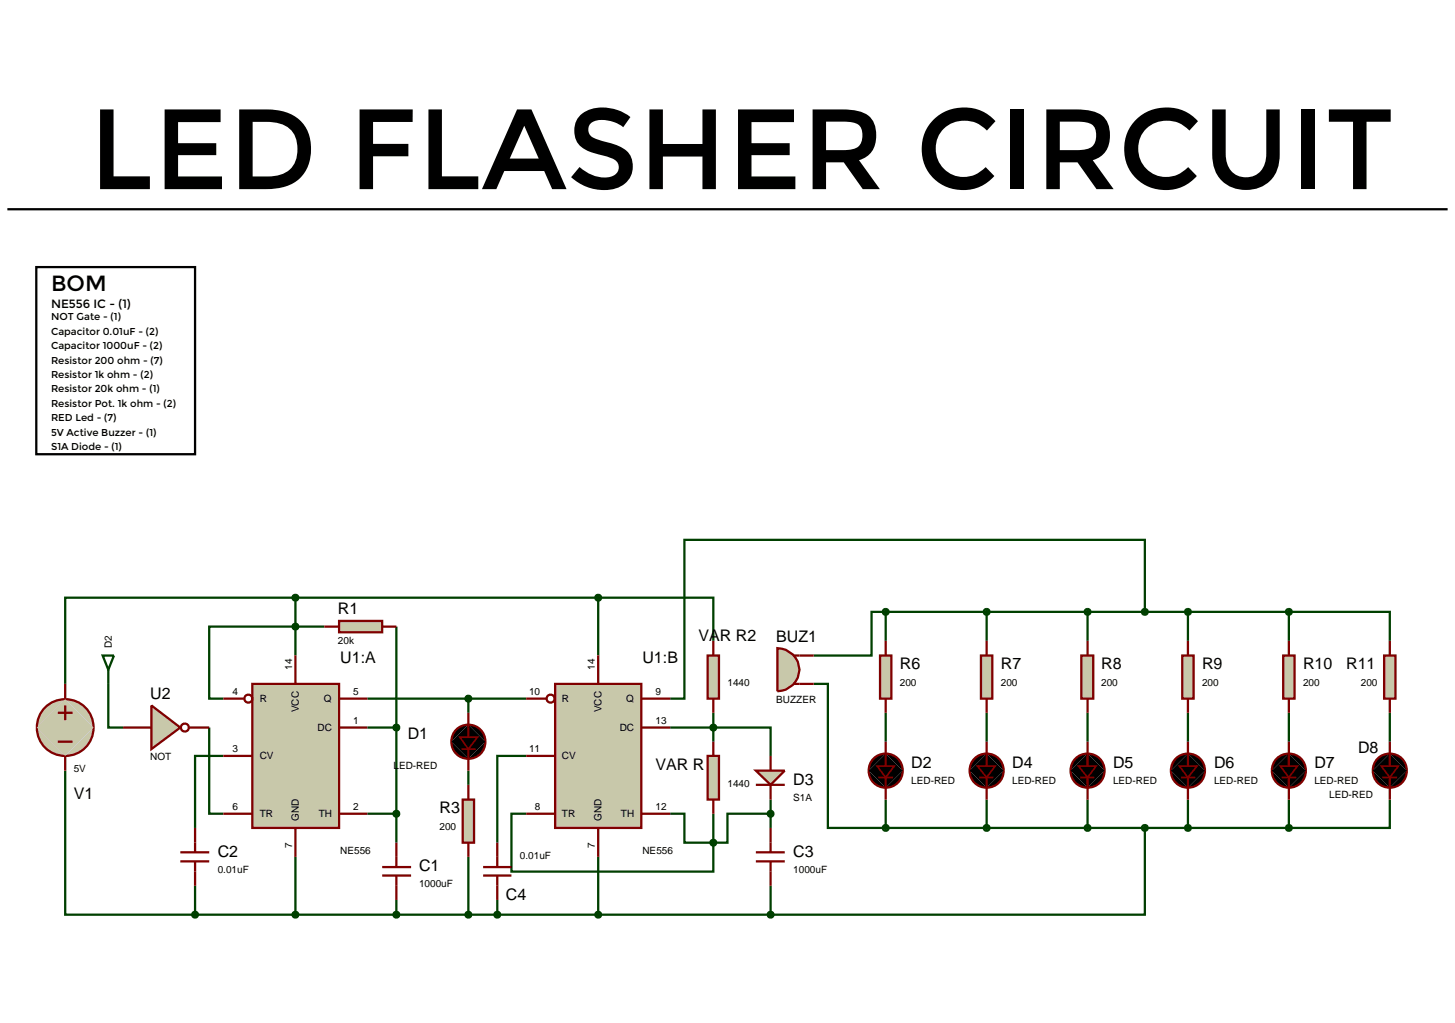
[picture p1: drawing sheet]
<svg xmlns="http://www.w3.org/2000/svg" width="257mm" height="180mm" viewBox="0 0 257 180" stroke-linecap="round" stroke-linejoin="round" font-family="sans-serif">
<g fill="none" stroke="#004000" stroke-width=".4">
<path d="M52.1 105.4h-40.6v15.2M52.1 105.4v10.2M52.1 105.4h53.4M57.2 110.5h-20.3v12.7h2.5M69.9 110.5v38.1M105.5 105.4h20.3v7.6M105.5 105.4v10.2M156.2 107.9h-2.5v7.7h-10.2M156.2 107.9v5.1M156.2 107.9h71.1M174 107.9v5.1M191.8 107.9v5.1"/>
<path d="M201.9 107.9v-12.7h-81.2v28h-2.5M209.5 107.9v5.1M227.3 107.9h17.8v5.1M227.3 107.9v5.1M11.5 135.9v25.4h22.9M19.1 120.6v7.7h2.6M36.9 128.3v15.2h2.5M39.4 133.3h-5v12.7M64.8 128.3h5.1M64.8 123.2h28M82.6 123.2v2.5M82.6 135.9v2.5"/>
<path d="M92.8 133.3h-5.1v15.3M118.2 128.3h17.7v5M125.8 125.7v5.1M143.5 120.6h2.5v25.4h10.2M156.2 125.7v5.1M174 125.7v5.1M191.8 125.7v5.1M209.5 125.7v5.1M227.3 125.7v5.1M245.1 125.7v5.1M34.4 156.2v5.1M52.1 151.1v10.2"/>
<path d="M64.8 143.5h5.1M69.9 158.7v2.6M82.6 151.1v10.2M87.7 158.7v2.6M92.8 143.5h-2.6v10.2h35.6v-5.1M105.5 151.1v10.2M118.2 143.5h2.5v5.1h5.1M125.8 143.5v5.1M135.9 143.5h-7.6v5.1h-2.5M135.9 141v5M135.9 156.2v5.1M156.2 141v5"/>
<path d="M156.2 146h71.1M174 141v5M191.8 141v5M201.9 146v15.3h-66M209.5 141v5M227.3 141v5M245.1 141v5h-17.8M34.4 161.3h101.5"/>
</g>
<path d="M44.5 120.6h15.3v25.4h-15.3z" fill="#c8c8aa" stroke="#800000" stroke-width=".4"/>
<g fill="none" stroke="#800000" stroke-width=".4">
<path d="M52.1 115.6v5M39.4 123.2h3.6M39.4 133.3h5.1M59.8 123.2h5M59.8 128.3h5M39.4 143.5h5.1M52.1 146v5.1M59.8 143.5h5"/>
<circle cx="43.8" cy="123.2" r=".7"/>
</g>
<path d="M97.9 120.6h15.2v25.4h-15.2z" fill="#c8c8aa" stroke="#800000" stroke-width=".4"/>
<g fill="none" stroke="#800000" stroke-width=".4">
<path d="M105.5 115.6v5M92.8 123.2h3.5M92.8 133.3h5.1M113.1 123.2h5.1M113.1 128.3h5.1M92.8 143.5h5.1M105.5 146v5.1M113.1 143.5h5.1"/>
<circle cx="97.1" cy="123.2" r=".7"/>
</g>
<path d="M51.8 110.1l.3-.1-.5 .5zM52.1 110l.4 .2 .1 .3zM52.6 110.5l-.1 .3-.4 .2zM51.6 110.5l.5 .5-.4-.2z" fill="#004000" stroke="#004000" stroke-width=".4"/>
<path d="M52.1 110l.5 .5-.5 .5-.5-.5z" fill="#004000"/>
<path d="M59.8 109.5h7.6v2h-7.6z" fill="#c8c8aa" stroke="#800000" stroke-width=".4"/>
<path d="M57.2 110.5h2.6M67.4 110.5h2.5M31.8 151.9h5.1M31.8 150.3h5.1M34.4 146v4.3M34.4 151.9v4.3M67.4 154.4h5.1M67.4 152.9h5.1M69.9 148.6v4.3M69.9 154.4v4.3" fill="none" stroke="#800000" stroke-width=".4"/>
<path d="M51.8 160.9l.3-.1-.5 .5zM52.1 160.8l.4 .2 .1 .3zM52.6 161.3l-.1 .3-.4 .2zM51.6 161.3l.5 .5-.4-.2z" fill="#004000" stroke="#004000" stroke-width=".4"/>
<path d="M52.1 160.8l.5 .5-.5 .5-.5-.5z" fill="#004000"/>
<path d="M80.2 128.9a2.97 2.97 0 0 1 2.4-1.1l-3 3 .1-.7zM82.6 127.8a2.95 2.95 0 0 1 3 3zM85.6 130.8a2.95 2.95 0 0 1-3 3zM79.6 130.8l3 3a2.95 2.95 0 0 1-3-3z" fill="#000" stroke="#800000" stroke-width=".4"/>
<path d="M82.6 127.8l3 3-3 3-3-3z" fill="#000"/>
<path d="M81.4 132.1h2.5" fill="none" stroke="#800000" stroke-width=".3"/>
<path d="M82.6 125.7v4.3M82.6 132.1v3.8" fill="none" stroke="#800000" stroke-width=".4"/>
<path d="M81.1 130h3.1l-1.6 2.1z" fill="#000" stroke="#800000" stroke-width=".3"/>
<path d="M81.6 141h2v7.6h-2z" fill="#c8c8aa" stroke="#800000" stroke-width=".4"/>
<path d="M82.6 138.4v2.6M82.6 148.6v2.5" fill="none" stroke="#800000" stroke-width=".4"/>
<path d="M8.3 124.5a5 5 0 0 1 3.2-1.2l-5 5a5 5 0 0 1 1.8-3.8zM11.5 123.3a5 5 0 0 1 5 5zM11.5 133.3l5-5a5 5 0 0 1-5 5zM6.5 128.3l5 5a5 5 0 0 1-5-5z" fill="#c8c8aa" stroke="#800000" stroke-width=".4"/>
<path d="M11.5 123.3l5 5-5 5-5-5z" fill="#c8c8aa"/>
<path d="M10.2 125.7h2.6M10.2 130.8h2.6M11.5 120.6v2.6M11.5 124.4v2.6M11.5 133.3v2.6" fill="none" stroke="#800000" stroke-width=".4"/>
<path d="M51.8 105l.3-.1-.5 .5zM52.1 104.9l.4 .2 .1 .3zM52.6 105.4l-.1 .3-.4 .2zM51.6 105.4l.5 .5-.4-.2z" fill="#004000" stroke="#004000" stroke-width=".4"/>
<path d="M52.1 104.9l.5 .5-.5 .5-.5-.5z" fill="#004000"/>
<path d="M124.8 115.6h2v7.6h-2z" fill="#c8c8aa" stroke="#800000" stroke-width=".4"/>
<path d="M125.8 113v2.6M125.8 123.2v2.5" fill="none" stroke="#800000" stroke-width=".4"/>
<path d="M105.2 105l.3-.1-.5 .5zM105.5 104.9l.3 .1 .2 .4zM106 105.4l-.2 .4-.3 .1zM105 105.4l.5 .5-.3-.1z" fill="#004000" stroke="#004000" stroke-width=".4"/>
<path d="M105.5 104.9l.5 .5-.5 .5-.5-.5z" fill="#004000"/>
<path d="M124.8 133.3h2v7.7h-2z" fill="#c8c8aa" stroke="#800000" stroke-width=".4"/>
<path d="M125.8 130.8v2.5M125.8 141v2.5" fill="none" stroke="#800000" stroke-width=".4"/>
<path d="M133.3 135.9h5.1l-2.5 2.5z" fill="#c8c8aa" stroke="#800000" stroke-width=".4"/>
<path d="M133.3 138.4h5.1M135.9 133.3v2.6M135.9 138.4v2.6M133.3 151.9h5.1M133.3 150.3h5.1M135.9 146v4.3M135.9 151.9v4.3" fill="none" stroke="#800000" stroke-width=".4"/>
<path d="M105.2 160.9l.3-.1-.5 .5zM105.5 160.8l.3 .1 .2 .4zM106 161.3l-.2 .4-.3 .1zM105 161.3l.5 .5-.4-.2z" fill="#004000" stroke="#004000" stroke-width=".4"/>
<path d="M105.5 160.8l.5 .5-.5 .5-.5-.5z" fill="#004000"/>
<g fill="#000" stroke="#800000" stroke-width=".4">
<path d="M153.8 134a2.97 2.97 0 0 1 2.4-1.1l-3 3 .1-.7zM156.2 132.9a2.95 2.95 0 0 1 3 3zM159.2 135.9a2.95 2.95 0 0 1-3 3zM153.2 135.9l3 3a2.95 2.95 0 0 1-3-3z"/>
<path d="M171.6 134a2.97 2.97 0 0 1 2.4-1.1l-3 3 .1-.7zM174 132.9a2.95 2.95 0 0 1 3 3zM177 135.9a2.95 2.95 0 0 1-3 3zM171 135.9l3 3a2.95 2.95 0 0 1-3-3z"/>
<path d="M189.9 133.5l1.2-.5 .7-.1-3 3a2.97 2.97 0 0 1 1.1-2.4zM191.8 132.9a2.95 2.95 0 0 1 3 3zM191.8 138.9l3-3a2.95 2.95 0 0 1-3 3zM188.8 135.9l3 3a2.95 2.95 0 0 1-3-3z"/>
<path d="M207.6 133.5l1.2-.5 .7-.1-3 3a2.97 2.97 0 0 1 1.1-2.4zM209.5 132.9a2.95 2.95 0 0 1 3 3zM209.5 138.9l3-3a2.95 2.95 0 0 1-3 3zM206.5 135.9l3 3a2.95 2.95 0 0 1-3-3z"/>
<path d="M224.9 134a2.97 2.97 0 0 1 2.4-1.1l-3 3 .1-.7zM227.3 132.9a2.95 2.95 0 0 1 3 3zM230.3 135.9a2.95 2.95 0 0 1-3 3zM224.3 135.9l3 3a2.95 2.95 0 0 1-3-3z"/>
<path d="M243.2 133.5l1.2-.5 .7-.1-3 3a2.97 2.97 0 0 1 1.1-2.4zM245.1 132.9a2.95 2.95 0 0 1 3 3zM245.1 138.9l3-3a2.95 2.95 0 0 1-3 3zM242.1 135.9l3 3a2.95 2.95 0 0 1-3-3z"/>
</g>
<path d="M153.2 135.9l3-3 3 3-3 3zM171 135.9l3-3 3 3-3 3zM191.8 132.9l3 3-3 3-3-3zM209.5 132.9l3 3-3 3-3-3zM224.3 135.9l3-3 3 3-3 3zM245.1 132.9l3 3-3 3-3-3z" fill="#000"/>
<path d="M154.9 137.1h2.6M172.7 137.1h2.5M190.5 137.1h2.5M208.3 137.1h2.5M226 137.1h2.6M243.8 137.1h2.6" fill="none" stroke="#800000" stroke-width=".3"/>
<path d="M156.2 130.8v4.3M156.2 137.1v3.9M174 130.8v4.3M174 137.1v3.9M191.8 130.8v4.3M191.8 137.1v3.9M209.5 130.8v4.3M209.5 137.1v3.9M227.3 130.8v4.3M227.3 137.1v3.9M245.1 130.8v4.3M245.1 137.1v3.9" fill="none" stroke="#800000" stroke-width=".4"/>
<path d="M154.7 135.1h3l-1.5 2zM172.4 135.1h3.1l-1.5 2zM190.2 135.1h3.1l-1.5 2zM208 135.1h3.1l-1.6 2zM225.8 135.1h3l-1.5 2zM243.6 135.1h3l-1.5 2z" fill="#000" stroke="#800000" stroke-width=".3"/>
<path d="M155.2 115.6h2v7.6h-2z" fill="#c8c8aa" stroke="#800000" stroke-width=".4"/>
<path d="M156.2 113v2.6M156.2 123.2v2.5" fill="none" stroke="#800000" stroke-width=".4"/>
<path d="M173 115.6h2v7.6h-2z" fill="#c8c8aa" stroke="#800000" stroke-width=".4"/>
<path d="M174 113v2.6M174 123.2v2.5" fill="none" stroke="#800000" stroke-width=".4"/>
<path d="M190.7 115.6h2.1v7.6h-2.1z" fill="#c8c8aa" stroke="#800000" stroke-width=".4"/>
<path d="M191.8 113v2.6M191.8 123.2v2.5" fill="none" stroke="#800000" stroke-width=".4"/>
<path d="M208.5 115.6h2v7.6h-2z" fill="#c8c8aa" stroke="#800000" stroke-width=".4"/>
<path d="M209.5 113v2.6M209.5 123.2v2.5" fill="none" stroke="#800000" stroke-width=".4"/>
<path d="M226.3 115.6h2v7.6h-2z" fill="#c8c8aa" stroke="#800000" stroke-width=".4"/>
<path d="M227.3 113v2.6M227.3 123.2v2.5" fill="none" stroke="#800000" stroke-width=".4"/>
<path d="M244.1 115.6h2v7.6h-2z" fill="#c8c8aa" stroke="#800000" stroke-width=".4"/>
<path d="M245.1 113v2.6M245.1 123.2v2.5" fill="none" stroke="#800000" stroke-width=".4"/>
<path d="M173.7 107.5l.3-.1-.5 .5zM174 107.4l.3 .1 .2 .4zM174.5 107.9l-.2 .4-.3 .1zM173.5 107.9l.5 .5-.4-.2z" fill="#004000" stroke="#004000" stroke-width=".4"/>
<path d="M174 107.4l.5 .5-.5 .5-.5-.5z" fill="#004000"/>
<path d="M191.5 107.5l.3-.1-.5 .5zM191.8 107.4l.4 .2 .1 .3zM192.3 107.9l-.1 .3-.4 .2zM191.3 107.9l.5 .5-.4-.2z" fill="#004000" stroke="#004000" stroke-width=".4"/>
<path d="M191.8 107.4l.5 .5-.5 .5-.5-.5z" fill="#004000"/>
<path d="M209.2 107.5l.3-.1-.5 .5zM209.5 107.4l.3 .1 .2 .4zM209.5 108.4l.5-.5-.1 .3zM209 107.9l.5 .5-.4-.2z" fill="#004000" stroke="#004000" stroke-width=".4"/>
<path d="M209.5 107.4l.5 .5-.5 .5-.5-.5z" fill="#004000"/>
<path d="M227 107.5l.3-.1-.5 .5zM227.3 107.4l.4 .2 .1 .3zM227.8 107.9l-.1 .3-.4 .2zM226.8 107.9l.5 .5-.4-.2z" fill="#004000" stroke="#004000" stroke-width=".4"/>
<path d="M227.3 107.4l.5 .5-.5 .5-.5-.5z" fill="#004000"/>
<path d="M173.7 145.6l.3-.1-.5 .5zM174 145.5l.3 .1 .2 .4zM174.5 146l-.2 .4-.3 .1zM173.5 146l.5 .5-.4-.2z" fill="#004000" stroke="#004000" stroke-width=".4"/>
<path d="M174 145.5l.5 .5-.5 .5-.5-.5z" fill="#004000"/>
<path d="M191.4 145.7l.4-.2-.5 .5zM191.8 145.5l.4 .2 .1 .3zM192.3 146l-.1 .3-.4 .2zM191.3 146l.5 .5-.4-.2z" fill="#004000" stroke="#004000" stroke-width=".4"/>
<path d="M191.8 145.5l.5 .5-.5 .5-.5-.5z" fill="#004000"/>
<path d="M209.1 145.7l.4-.2-.5 .5zM209.5 145.5l.3 .1 .2 .4zM209.5 146.5l.5-.5-.1 .3zM209 146l.5 .5-.4-.2z" fill="#004000" stroke="#004000" stroke-width=".4"/>
<path d="M209.5 145.5l.5 .5-.5 .5-.5-.5z" fill="#004000"/>
<path d="M226.9 145.7l.4-.2-.5 .5zM227.3 145.5l.4 .2 .1 .3zM227.8 146l-.1 .3-.4 .2zM226.8 146l.5 .5-.4-.2z" fill="#004000" stroke="#004000" stroke-width=".4"/>
<path d="M227.3 145.5l.5 .5-.5 .5-.5-.5z" fill="#004000"/>
<path d="M201.6 107.5l.3-.1-.5 .5zM201.9 107.4l.4 .2 .1 .3zM202.4 107.9l-.1 .3-.4 .2zM201.4 107.9l.5 .5-.4-.2z" fill="#004000" stroke="#004000" stroke-width=".4"/>
<path d="M201.9 107.4l.5 .5-.5 .5-.5-.5z" fill="#004000"/>
<path d="M201.5 145.7l.4-.2-.5 .5zM201.9 145.5l.4 .2 .1 .3zM202.4 146l-.1 .3-.4 .2zM201.4 146l.5 .5-.4-.2z" fill="#004000" stroke="#004000" stroke-width=".4"/>
<path d="M201.9 145.5l.5 .5-.5 .5-.5-.5z" fill="#004000"/>
<path d="M26.7 124.4l5.1 3.9-5.1 3.8z" fill="#c8c8aa" stroke="#800000" stroke-width=".4"/>
<g fill="none" stroke="#800000" stroke-width=".4">
<path d="M21.7 128.3h5M33.4 128.3h3.5M85.2 152.9h5M85.2 154.4h5M87.7 148.6v4.3M87.7 154.4v4.3"/>
<circle cx="32.6" cy="128.3" r=".7"/>
</g>
<path d="M137.1 114.3a3.8 3.8 0 0 1 3.9 3.8 3.8 3.8 0 0 1-3.9 3.8z" fill="#c8c8aa" stroke="#800000" stroke-width=".4"/>
<path d="M139.9 115.6h3.6M139.9 120.6h3.6" fill="none" stroke="#800000" stroke-width=".4"/>
<path d="M155.8 107.6l.4-.2-.5 .5zM156.2 107.4l.3 .1 .2 .4zM156.7 107.9l-.1 .3-.4 .2zM155.7 107.9l.5 .5-.3-.1z" fill="#004000" stroke="#004000" stroke-width=".4"/>
<path d="M155.7 107.9l.5-.5 .5 .5-.5 .5z" fill="#004000"/>
<path d="M155.8 145.7l.4-.2-.5 .5zM156.2 145.5l.3 .1 .2 .4zM156.7 146l-.1 .3-.4 .2zM155.7 146l.5 .5-.3-.1z" fill="#004000" stroke="#004000" stroke-width=".4"/>
<path d="M155.7 146l.5-.5 .5 .5-.5 .5z" fill="#004000"/>
<path d="M34 161l.4-.2-.5 .5zM34.4 160.8l.4 .2 .1 .3zM34.9 161.3l-.1 .3-.4 .2zM33.9 161.3l.5 .5-.4-.2z" fill="#004000" stroke="#004000" stroke-width=".4"/>
<path d="M33.9 161.3l.5-.5 .5 .5-.5 .5z" fill="#004000"/>
<path d="M69.5 128l.4-.2-.5 .5zM69.9 127.8l.3 .1 .2 .4zM69.9 128.8l.5-.5-.2 .4zM69.4 128.3l.5 .5-.3-.1z" fill="#004000" stroke="#004000" stroke-width=".4"/>
<path d="M69.4 128.3l.5-.5 .5 .5-.5 .5z" fill="#004000"/>
<path d="M125.5 127.9l.3-.1-.5 .5zM125.8 127.8l.3 .1 .2 .4zM125.8 128.8l.5-.5-.2 .4zM125.3 128.3l.5 .5-.3-.1z" fill="#004000" stroke="#004000" stroke-width=".4"/>
<path d="M125.8 127.8l.5 .5-.5 .5-.5-.5z" fill="#004000"/>
<path d="M125.5 148.2l.3-.1-.5 .5zM125.8 148.1l.3 .1 .2 .4zM126.3 148.6l-.2 .4-.3 .1zM125.3 148.6l.5 .5-.4-.2z" fill="#004000" stroke="#004000" stroke-width=".4"/>
<path d="M125.8 148.1l.5 .5-.5 .5-.5-.5z" fill="#004000"/>
<path d="M135.6 143.1l.3-.1-.5 .5zM135.9 143l.3 .1 .2 .4zM135.9 144l.5-.5-.2 .4zM135.4 143.5l.5 .5-.3-.1z" fill="#004000" stroke="#004000" stroke-width=".4"/>
<path d="M135.9 143l.5 .5-.5 .5-.5-.5z" fill="#004000"/>
<path d="M135.6 160.9l.3-.1-.5 .5zM135.9 160.8l.3 .1 .2 .4zM136.4 161.3l-.2 .4-.3 .1zM135.4 161.3l.5 .5-.4-.2z" fill="#004000" stroke="#004000" stroke-width=".4"/>
<path d="M135.9 160.8l.5 .5-.5 .5-.5-.5z" fill="#004000"/>
<path d="M87.3 161l.4-.2-.5 .5zM87.7 160.8l.3 .1 .2 .4zM87.7 161.8l.5-.5-.1 .3zM87.2 161.3l.5 .5-.4-.2z" fill="#004000" stroke="#004000" stroke-width=".4"/>
<path d="M87.2 161.3l.5-.5 .5 .5-.5 .5z" fill="#004000"/>
<path d="M82.2 161l.4-.2-.5 .5zM82.6 160.8l.4 .2 .1 .3zM83.1 161.3l-.1 .3-.4 .2zM82.1 161.3l.5 .5-.4-.2z" fill="#004000" stroke="#004000" stroke-width=".4"/>
<path d="M82.1 161.3l.5-.5 .5 .5-.5 .5z" fill="#004000"/>
<path d="M82.2 122.9l.4-.2-.5 .5zM82.6 122.7l.4 .2 .1 .3zM83.1 123.2l-.1 .3-.4 .2zM82.1 123.2l.5 .5-.4-.2z" fill="#004000" stroke="#004000" stroke-width=".4"/>
<path d="M82.1 123.2l.5-.5 .5 .5-.5 .5z" fill="#004000"/>
<path d="M69.5 143.2l.4-.2-.5 .5zM69.9 143l.4 .2 .1 .3zM69.9 144l.5-.5-.2 .4zM69.4 143.5l.5 .5-.3-.1z" fill="#004000" stroke="#004000" stroke-width=".4"/>
<path d="M69.4 143.5l.5-.5 .5 .5-.5 .5z" fill="#004000"/>
<path d="M69.5 161l.4-.2-.5 .5zM69.9 160.8l.4 .2 .1 .3zM70.4 161.3l-.1 .3-.4 .2zM69.4 161.3l.5 .5-.3-.1z" fill="#004000" stroke="#004000" stroke-width=".4"/>
<path d="M69.4 161.3l.5-.5 .5 .5-.5 .5z" fill="#004000"/>
<path d="M1.3 36.9h254M6.4 47.1h28v33h-28z" fill="none" stroke="#000" stroke-width=".4"/>
<path d="M18.1 115.6h2l-1 2.5zM19.1 118.1v2.5" fill="none" stroke="#004000" stroke-width=".4"/>
<text font-size="20.1" x="15.7" y="33.4">LED FLASHER CIRCUIT</text>
<text font-size="3.9" x="9" y="51.3">BOM</text>
<g font-size="2.8">
<text x="59.6" y="108.4">R1</text>
<text x="123.2" y="113.1">VAR R2</text>
<text x="136.9" y="113.2">BUZ1</text>
<text x="60" y="117">U1:A</text>
<text x="113.3" y="117">U1:B</text>
<text x="158.7" y="118.1">R6</text>
<text x="176.5" y="118.1">R7</text>
<text x="194.2" y="118.1">R8</text>
<text x="212" y="118.1">R9</text>
<text x="229.8" y="118.1">R10</text>
<text x="237.4" y="118.1">R11</text>
<text x="26.5" y="123.3">U2</text>
<text x="71.9" y="130.3">D1</text>
<text x="115.6" y="135.9">VAR R</text>
<text x="160.7" y="135.4">D2</text>
<text x="178.5" y="135.4">D4</text>
<text x="196.3" y="135.4">D5</text>
<text x="214.1" y="135.4">D6</text>
<text x="231.8" y="135.4">D7</text>
<text x="239.5" y="132.9">D8</text>
<text x="13" y="141">V1</text>
<text x="77.5" y="143.5">R3</text>
<text x="139.9" y="138.5">D3</text>
<text x="38.4" y="151.2">C2</text>
<text x="73.9" y="153.7">C1</text>
<text x="139.9" y="151.2">C3</text>
<text x="89.2" y="158.8">C4</text>
</g>
<text font-size="2.1" x="9" y="54.3">NE556 IC - (1)</text>
<g font-size="1.8">
<text x="9" y="56.5">NOT Gate - (1)</text>
<text x="9" y="59">Capacitor 0.01uF - (2)</text>
<text x="9" y="61.6">Capacitor 1000uF - (2)</text>
<text x="9" y="64.1">Resistor 200 ohm - (7)</text>
<text x="9" y="66.6">Resistor 1k ohm - (2)</text>
<text x="9" y="71.7">Resistor Pot. 1k ohm - (2)</text>
<text x="9" y="69.2">Resistor 20k ohm - (1)</text>
<text x="9" y="74.3">RED Led - (7)</text>
<text x="9" y="76.8">5V Active Buzzer - (1)</text>
<text x="9" y="79.3">S1A Diode - (1)</text>
<text x="59.6" y="113.5">20k</text>
<text x="19.7" y="114.3" transform="rotate(-90 19.7 114.3)">D2</text>
<text x="51.5" y="118.1" transform="rotate(-90 51.5 118.1)">14</text>
<text x="104.9" y="118.1" transform="rotate(-90 104.9 118.1)">14</text>
<text x="41" y="122.6">4</text>
<text x="45.8" y="123.8">R</text>
<text x="52.7" y="125.6" transform="rotate(-90 52.7 125.6)">VCC</text>
<text x="57.1" y="123.8">Q</text>
<text x="62.3" y="122.6">5</text>
<text x="93.3" y="122.6">10</text>
<text x="99.1" y="123.8">R</text>
<text x="106.1" y="125.6" transform="rotate(-90 106.1 125.6)">VCC</text>
<text x="110.4" y="123.8">Q</text>
<text x="115.6" y="122.6">9</text>
<text x="128.3" y="121">1440</text>
<text x="136.9" y="123.9">BUZZER</text>
<text x="158.7" y="121">200</text>
<text x="176.5" y="121">200</text>
<text x="194.2" y="121">200</text>
<text x="212" y="121">200</text>
<text x="229.8" y="121">200</text>
<text x="240" y="121">200</text>
<text x="56" y="128.9">DC</text>
<text x="62.3" y="127.7">1</text>
<text x="109.3" y="128.9">DC</text>
<text x="115.6" y="127.7">13</text>
<text x="13" y="136.2">5V</text>
<text x="26.5" y="134.1">NOT</text>
<text x="41" y="132.7">3</text>
<text x="45.8" y="133.9">CV</text>
<text x="69.4" y="135.7">LED-RED</text>
<text x="93.3" y="132.7">11</text>
<text x="99.1" y="133.9">CV</text>
<text x="41" y="142.9">6</text>
<text x="62.3" y="142.9">2</text>
<text x="94.3" y="142.9">8</text>
<text x="115.6" y="142.9">12</text>
<text x="128.3" y="138.7">1440</text>
<text x="139.9" y="141.3">S1A</text>
<text x="160.7" y="138.2">LED-RED</text>
<text x="178.5" y="138.2">LED-RED</text>
<text x="196.3" y="138.2">LED-RED</text>
<text x="214.1" y="138.2">LED-RED</text>
<text x="231.8" y="138.2">LED-RED</text>
<text x="234.4" y="140.8">LED-RED</text>
<text x="45.8" y="144.1">TR</text>
<text x="51.5" y="149.6" transform="rotate(-90 51.5 149.6)">7</text>
<text x="52.7" y="144.8" transform="rotate(-90 52.7 144.8)">GND</text>
<text x="56.2" y="144.1">TH</text>
<text x="77.5" y="146.4">200</text>
<text x="99.1" y="144.1">TR</text>
<text x="104.9" y="149.6" transform="rotate(-90 104.9 149.6)">7</text>
<text x="106.1" y="144.8" transform="rotate(-90 106.1 144.8)">GND</text>
<text x="109.5" y="144.1">TH</text>
<text x="38.4" y="154">0.01uF</text>
<text x="60" y="150.6">NE556</text>
<text x="91.7" y="151.4">0.01uF</text>
<text x="113.3" y="150.6">NE556</text>
<text x="139.9" y="154">1000uF</text>
<text x="73.9" y="156.5">1000uF</text>
</g>
</svg>
